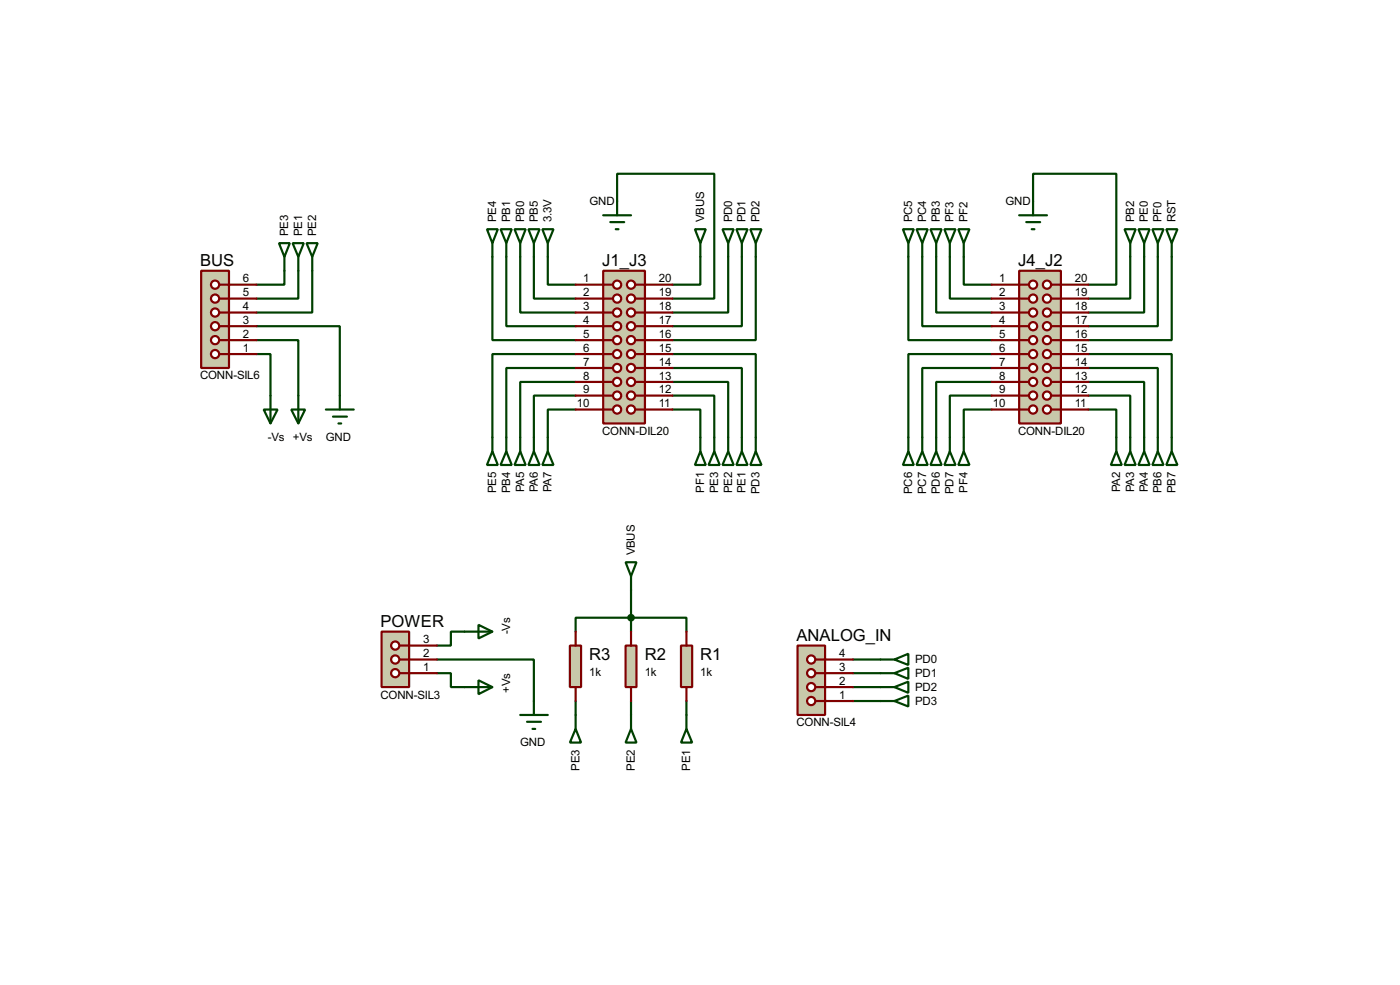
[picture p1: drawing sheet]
<svg xmlns="http://www.w3.org/2000/svg" width="256mm" height="180mm" viewBox="0 0 256 180" stroke-linecap="round" stroke-linejoin="round" font-family="sans-serif">
<g fill="none" stroke="#004000" stroke-width=".4">
<path d="M113.1 36.9v-5.1h17.8v22.9h-7.7M189.3 36.9v-5.1h15.2v20.3h-5.1M47 59.7h15.3v15.3M51.1 44.5h2l-1 2.5zM52.1 47v5.1h-5.1M53.6 44.5h2.1l-1 2.5zM54.7 47v7.7h-7.7M56.2 44.5h2l-1 2.5zM57.2 47v10.2h-10.2M90.2 47v15.3h15.3M92.8 47v12.7h12.7M95.3 47v10.2h10.2"/>
<path d="M97.8 47v7.7h7.7M100.4 47v5.1h5.1M128.3 47v5.1h-5.1M133.4 47v10.2h-10.2M135.9 47v12.7h-12.7M138.5 47v15.3h-15.3M166.4 47v15.3h15.3M169 47v12.7h12.7M171.5 47v10.2h10.2M174 47v7.7h7.7M176.6 47v5.1h5.1M207.1 47v7.7h-7.7"/>
<path d="M209.6 47v10.2h-10.2M212.1 47v12.7h-12.7M214.7 47v15.3h-15.3M47 64.8h2.6v12.7M47 62.3h7.7v15.2M48.3 75h2.6l-1.3 2.5zM53.4 75h2.5l-1.2 2.5zM59.7 75h5.1M61 76.3h2.6M62 77.5h.5M105.5 75h-5.1v5.1M105.5 72.4h-7.7v7.7"/>
<path d="M105.5 69.9h-10.2v10.2M105.5 67.4h-12.7v12.7M105.5 64.8h-15.3v15.3M123.2 64.8h15.3v15.3M123.2 72.4h7.7v7.7M123.2 75h5.1v5.1M123.2 69.9h10.2v10.2M123.2 67.4h12.7v12.7M181.7 75h-5.1v5.1M181.7 72.4h-7.7v7.7M181.7 69.9h-10.2v10.2M181.7 67.4h-12.7v12.7"/>
<path d="M181.7 64.8h-15.3v15.3M199.4 64.8h15.3v15.3M199.4 67.4h12.7v12.7M199.4 69.9h10.2v10.2M199.4 72.4h7.7v7.7M199.4 75h5.1v5.1M85.1 115.6h-2.5v2.6h-2.5M105.5 115.6v-2.5h20.3v2.5M115.6 108v7.6M80.1 123.2h2.5v2.6h2.5M80.1 120.7h17.7v7.6M105.5 128.3v2.6"/>
<path d="M115.6 128.3v2.6M125.8 128.3v2.6M156.3 120.7h5M156.3 123.2h5M156.3 125.8h5M156.3 128.3h5"/>
</g>
<path d="M36.9 49.6h5.1v17.8h-5.1z" fill="#c8c8aa" stroke="#800000" stroke-width=".4"/>
<path d="M40.2 64.8h1.8" fill="none" stroke="#800000" stroke-width=".4"/>
<circle cx="39.4" cy="64.8" r=".75" fill="#feffff" stroke="#800000" stroke-width=".4"/>
<path d="M40.2 62.3h1.8" fill="none" stroke="#800000" stroke-width=".4"/>
<circle cx="39.4" cy="62.3" r=".75" fill="#feffff" stroke="#800000" stroke-width=".4"/>
<path d="M40.2 59.7h1.8" fill="none" stroke="#800000" stroke-width=".4"/>
<circle cx="39.4" cy="59.7" r=".75" fill="#feffff" stroke="#800000" stroke-width=".4"/>
<path d="M40.2 57.2h1.8" fill="none" stroke="#800000" stroke-width=".4"/>
<circle cx="39.4" cy="57.2" r=".75" fill="#feffff" stroke="#800000" stroke-width=".4"/>
<path d="M40.2 54.7h1.8" fill="none" stroke="#800000" stroke-width=".4"/>
<circle cx="39.4" cy="54.7" r=".75" fill="#feffff" stroke="#800000" stroke-width=".4"/>
<path d="M40.2 52.1h1.8" fill="none" stroke="#800000" stroke-width=".4"/>
<circle cx="39.4" cy="52.1" r=".75" fill="#feffff" stroke="#800000" stroke-width=".4"/>
<path d="M42 59.7h5M42 57.2h5M42 54.7h5M42 52.1h5M42 64.8h5M42 62.3h5" fill="none" stroke="#800000" stroke-width=".4"/>
<path d="M110.5 49.6h7.7v27.9h-7.7z" fill="#c8c8aa" stroke="#800000" stroke-width=".4"/>
<path d="M110.5 52.1h1.8" fill="none" stroke="#800000" stroke-width=".4"/>
<circle cx="113" cy="52.1" r=".75" fill="#feffff" stroke="#800000" stroke-width=".4"/>
<path d="M110.5 54.7h1.8" fill="none" stroke="#800000" stroke-width=".4"/>
<circle cx="113" cy="54.7" r=".75" fill="#feffff" stroke="#800000" stroke-width=".4"/>
<path d="M110.5 57.2h1.8" fill="none" stroke="#800000" stroke-width=".4"/>
<circle cx="113" cy="57.2" r=".75" fill="#feffff" stroke="#800000" stroke-width=".4"/>
<path d="M110.5 59.7h1.8" fill="none" stroke="#800000" stroke-width=".4"/>
<circle cx="113" cy="59.7" r=".75" fill="#feffff" stroke="#800000" stroke-width=".4"/>
<path d="M116.4 52.1h1.8" fill="none" stroke="#800000" stroke-width=".4"/>
<circle cx="115.6" cy="52.1" r=".75" fill="#feffff" stroke="#800000" stroke-width=".4"/>
<path d="M116.4 54.7h1.8" fill="none" stroke="#800000" stroke-width=".4"/>
<circle cx="115.6" cy="54.7" r=".75" fill="#feffff" stroke="#800000" stroke-width=".4"/>
<path d="M116.4 57.2h1.8" fill="none" stroke="#800000" stroke-width=".4"/>
<circle cx="115.6" cy="57.2" r=".75" fill="#feffff" stroke="#800000" stroke-width=".4"/>
<path d="M116.4 59.7h1.8" fill="none" stroke="#800000" stroke-width=".4"/>
<circle cx="115.6" cy="59.7" r=".75" fill="#feffff" stroke="#800000" stroke-width=".4"/>
<path d="M110.5 62.3h1.8" fill="none" stroke="#800000" stroke-width=".4"/>
<circle cx="113" cy="62.3" r=".75" fill="#feffff" stroke="#800000" stroke-width=".4"/>
<path d="M116.4 62.3h1.8" fill="none" stroke="#800000" stroke-width=".4"/>
<circle cx="115.6" cy="62.3" r=".75" fill="#feffff" stroke="#800000" stroke-width=".4"/>
<path d="M110.5 64.8h1.8" fill="none" stroke="#800000" stroke-width=".4"/>
<circle cx="113" cy="64.8" r=".75" fill="#feffff" stroke="#800000" stroke-width=".4"/>
<path d="M116.4 64.8h1.8" fill="none" stroke="#800000" stroke-width=".4"/>
<circle cx="115.6" cy="64.8" r=".75" fill="#feffff" stroke="#800000" stroke-width=".4"/>
<path d="M110.5 67.4h1.8" fill="none" stroke="#800000" stroke-width=".4"/>
<circle cx="113" cy="67.4" r=".75" fill="#feffff" stroke="#800000" stroke-width=".4"/>
<path d="M116.4 67.4h1.8" fill="none" stroke="#800000" stroke-width=".4"/>
<circle cx="115.6" cy="67.4" r=".75" fill="#feffff" stroke="#800000" stroke-width=".4"/>
<path d="M110.5 69.9h1.8" fill="none" stroke="#800000" stroke-width=".4"/>
<circle cx="113" cy="69.9" r=".75" fill="#feffff" stroke="#800000" stroke-width=".4"/>
<path d="M116.4 69.9h1.8" fill="none" stroke="#800000" stroke-width=".4"/>
<circle cx="115.6" cy="69.9" r=".75" fill="#feffff" stroke="#800000" stroke-width=".4"/>
<path d="M110.5 72.4h1.8" fill="none" stroke="#800000" stroke-width=".4"/>
<circle cx="113" cy="72.4" r=".75" fill="#feffff" stroke="#800000" stroke-width=".4"/>
<path d="M116.4 72.4h1.8" fill="none" stroke="#800000" stroke-width=".4"/>
<circle cx="115.6" cy="72.4" r=".75" fill="#feffff" stroke="#800000" stroke-width=".4"/>
<path d="M110.5 75h1.8" fill="none" stroke="#800000" stroke-width=".4"/>
<circle cx="113" cy="75" r=".75" fill="#feffff" stroke="#800000" stroke-width=".4"/>
<path d="M116.4 75h1.8" fill="none" stroke="#800000" stroke-width=".4"/>
<circle cx="115.6" cy="75" r=".75" fill="#feffff" stroke="#800000" stroke-width=".4"/>
<g fill="none" stroke="#800000" stroke-width=".4">
<path d="M105.5 52.1h5M105.5 54.7h5M105.5 57.2h5M105.5 59.7h5M118.2 52.1h5M118.2 54.7h5M118.2 57.2h5M118.2 59.7h5M105.5 62.3h5M105.5 64.8h5M105.5 67.4h5M105.5 69.9h5"/>
<path d="M105.5 72.4h5M105.5 75h5M118.2 62.3h5M118.2 64.8h5M118.2 67.4h5M118.2 69.9h5M118.2 72.4h5M118.2 75h5"/>
</g>
<path d="M186.7 49.6h7.7v27.9h-7.7z" fill="#c8c8aa" stroke="#800000" stroke-width=".4"/>
<path d="M186.7 52.1h1.8" fill="none" stroke="#800000" stroke-width=".4"/>
<circle cx="189.2" cy="52.1" r=".75" fill="#feffff" stroke="#800000" stroke-width=".4"/>
<path d="M186.7 54.7h1.8" fill="none" stroke="#800000" stroke-width=".4"/>
<circle cx="189.2" cy="54.7" r=".75" fill="#feffff" stroke="#800000" stroke-width=".4"/>
<path d="M186.7 57.2h1.8" fill="none" stroke="#800000" stroke-width=".4"/>
<circle cx="189.2" cy="57.2" r=".75" fill="#feffff" stroke="#800000" stroke-width=".4"/>
<path d="M186.7 59.7h1.8" fill="none" stroke="#800000" stroke-width=".4"/>
<circle cx="189.2" cy="59.7" r=".75" fill="#feffff" stroke="#800000" stroke-width=".4"/>
<path d="M192.6 52.1h1.8" fill="none" stroke="#800000" stroke-width=".4"/>
<circle cx="191.8" cy="52.1" r=".75" fill="#feffff" stroke="#800000" stroke-width=".4"/>
<path d="M192.6 54.7h1.8" fill="none" stroke="#800000" stroke-width=".4"/>
<circle cx="191.8" cy="54.7" r=".75" fill="#feffff" stroke="#800000" stroke-width=".4"/>
<path d="M192.6 57.2h1.8" fill="none" stroke="#800000" stroke-width=".4"/>
<circle cx="191.8" cy="57.2" r=".75" fill="#feffff" stroke="#800000" stroke-width=".4"/>
<path d="M192.6 59.7h1.8" fill="none" stroke="#800000" stroke-width=".4"/>
<circle cx="191.8" cy="59.7" r=".75" fill="#feffff" stroke="#800000" stroke-width=".4"/>
<path d="M186.7 62.3h1.8" fill="none" stroke="#800000" stroke-width=".4"/>
<circle cx="189.2" cy="62.3" r=".75" fill="#feffff" stroke="#800000" stroke-width=".4"/>
<path d="M192.6 62.3h1.8" fill="none" stroke="#800000" stroke-width=".4"/>
<circle cx="191.8" cy="62.3" r=".75" fill="#feffff" stroke="#800000" stroke-width=".4"/>
<path d="M186.7 64.8h1.8" fill="none" stroke="#800000" stroke-width=".4"/>
<circle cx="189.2" cy="64.8" r=".75" fill="#feffff" stroke="#800000" stroke-width=".4"/>
<path d="M192.6 64.8h1.8" fill="none" stroke="#800000" stroke-width=".4"/>
<circle cx="191.8" cy="64.8" r=".75" fill="#feffff" stroke="#800000" stroke-width=".4"/>
<path d="M186.7 67.4h1.8" fill="none" stroke="#800000" stroke-width=".4"/>
<circle cx="189.2" cy="67.4" r=".75" fill="#feffff" stroke="#800000" stroke-width=".4"/>
<path d="M192.6 67.4h1.8" fill="none" stroke="#800000" stroke-width=".4"/>
<circle cx="191.8" cy="67.4" r=".75" fill="#feffff" stroke="#800000" stroke-width=".4"/>
<path d="M186.7 69.9h1.8" fill="none" stroke="#800000" stroke-width=".4"/>
<circle cx="189.2" cy="69.9" r=".75" fill="#feffff" stroke="#800000" stroke-width=".4"/>
<path d="M192.6 69.9h1.8" fill="none" stroke="#800000" stroke-width=".4"/>
<circle cx="191.8" cy="69.9" r=".75" fill="#feffff" stroke="#800000" stroke-width=".4"/>
<path d="M186.7 72.4h1.8" fill="none" stroke="#800000" stroke-width=".4"/>
<circle cx="189.2" cy="72.4" r=".75" fill="#feffff" stroke="#800000" stroke-width=".4"/>
<path d="M192.6 72.4h1.8" fill="none" stroke="#800000" stroke-width=".4"/>
<circle cx="191.8" cy="72.4" r=".75" fill="#feffff" stroke="#800000" stroke-width=".4"/>
<path d="M186.7 75h1.8" fill="none" stroke="#800000" stroke-width=".4"/>
<circle cx="189.2" cy="75" r=".75" fill="#feffff" stroke="#800000" stroke-width=".4"/>
<path d="M192.6 75h1.8" fill="none" stroke="#800000" stroke-width=".4"/>
<circle cx="191.8" cy="75" r=".75" fill="#feffff" stroke="#800000" stroke-width=".4"/>
<g fill="none" stroke="#800000" stroke-width=".4">
<path d="M181.7 52.1h5M181.7 54.7h5M181.7 57.2h5M181.7 59.7h5M194.4 52.1h5M194.4 54.7h5M194.4 57.2h5M194.4 59.7h5M181.7 62.3h5M181.7 64.8h5M181.7 67.4h5M181.7 69.9h5"/>
<path d="M181.7 72.4h5M181.7 75h5M194.4 62.3h5M194.4 64.8h5M194.4 67.4h5M194.4 69.9h5M194.4 72.4h5M194.4 75h5"/>
</g>
<g fill="none" stroke="#004000" stroke-width=".4">
<path d="M110.5 39.4h5.1M113.1 36.9v2.5M186.7 39.4h5.1M189.3 36.9v2.5M89.2 42h2l-1 2.5zM90.2 44.5v2.5M91.7 42h2.1l-1 2.5zM92.8 44.5v2.5M94.3 42h2l-1 2.5zM95.3 44.5v2.5M96.8 42h2.1l-1.1 2.5zM97.8 44.5v2.5"/>
<path d="M99.4 42h2l-1 2.5zM100.4 44.5v2.5M111.8 40.7h2.6M112.8 42h.5M132.4 42h2l-1 2.5zM133.4 44.5v2.5M134.9 42h2.1l-1.1 2.5zM135.9 44.5v2.5M137.5 42h2l-1 2.5zM138.5 44.5v2.5M165.4 42h2l-1 2.5zM166.4 44.5v2.5"/>
<path d="M167.9 42h2.1l-1 2.5zM169 44.5v2.5M170.5 42h2l-1 2.5zM171.5 44.5v2.5M173 42h2.1l-1.1 2.5zM174 44.5v2.5M175.6 42h2l-1 2.5zM176.6 44.5v2.5M188 40.7h2.6M189 42h.5M206 42h2.1l-1 2.5zM207.1 44.5v2.5"/>
<path d="M208.6 42h2l-1 2.5zM209.6 44.5v2.5M211.1 42h2.1l-1.1 2.5zM212.1 44.5v2.5M213.7 42h2l-1 2.5zM214.7 44.5v2.5M90.2 82.6l1 2.5h-2zM90.2 80.1v2.5M92.8 82.6l1 2.5h-2.1zM92.8 80.1v2.5M95.3 82.6l1 2.5h-2zM95.3 80.1v2.5"/>
<path d="M97.8 82.6l1.1 2.5h-2.1zM97.8 80.1v2.5M100.4 82.6l1 2.5h-2zM100.4 80.1v2.5M128.3 82.6l1 2.5h-2zM128.3 80.1v2.5M130.9 82.6l1 2.5h-2.1zM130.9 80.1v2.5M138.5 82.6l1 2.5h-2zM138.5 80.1v2.5M166.4 82.6l1 2.5h-2zM166.4 80.1v2.5"/>
<path d="M169 82.6l1 2.5h-2.1zM169 80.1v2.5M171.5 82.6l1 2.5h-2zM171.5 80.1v2.5M174 82.6l1.1 2.5h-2.1zM174 80.1v2.5M176.6 82.6l1 2.5h-2zM176.6 80.1v2.5M204.5 82.6l1 2.5h-2zM204.5 80.1v2.5M207.1 82.6l1 2.5h-2.1zM207.1 80.1v2.5"/>
<path d="M209.6 82.6l1 2.5h-2zM209.6 80.1v2.5M212.1 82.6l1.1 2.5h-2.1zM212.1 80.1v2.5M214.7 82.6l1 2.5h-2zM214.7 80.1v2.5"/>
</g>
<path d="M124.8 118.2h2v7.6h-2z" fill="#c8c8aa" stroke="#800000" stroke-width=".4"/>
<path d="M125.8 115.6v2.6M125.8 125.8v2.5" fill="none" stroke="#800000" stroke-width=".4"/>
<path d="M114.6 118.2h2v7.6h-2z" fill="#c8c8aa" stroke="#800000" stroke-width=".4"/>
<path d="M115.6 115.6v2.6M115.6 125.8v2.5" fill="none" stroke="#800000" stroke-width=".4"/>
<path d="M127.3 42h2l-1 2.5zM128.3 44.5v2.5M133.4 82.6l1 2.5h-2zM133.4 80.1v2.5M135.9 82.6l1.1 2.5h-2.1zM135.9 80.1v2.5M114.6 102.9h2l-1 2.6zM115.6 105.5v2.5M115.6 133.4l1 2.5h-2zM115.6 130.9v2.5M125.8 133.4l1 2.5h-2zM125.8 130.9v2.5" fill="none" stroke="#004000" stroke-width=".4"/>
<path d="M69.9 115.6h5.1v10.2h-5.1z" fill="#c8c8aa" stroke="#800000" stroke-width=".4"/>
<path d="M73.2 123.2h1.8" fill="none" stroke="#800000" stroke-width=".4"/>
<circle cx="72.4" cy="123.2" r=".75" fill="#feffff" stroke="#800000" stroke-width=".4"/>
<path d="M73.2 120.7h1.8" fill="none" stroke="#800000" stroke-width=".4"/>
<circle cx="72.4" cy="120.7" r=".75" fill="#feffff" stroke="#800000" stroke-width=".4"/>
<path d="M73.2 118.2h1.8" fill="none" stroke="#800000" stroke-width=".4"/>
<circle cx="72.4" cy="118.2" r=".75" fill="#feffff" stroke="#800000" stroke-width=".4"/>
<path d="M75 118.2h5.1M75 123.2h5.1M75 120.7h5.1" fill="none" stroke="#800000" stroke-width=".4"/>
<path d="M85.1 115.6h5.1M87.7 114.4l2.5 1.2-2.5 1.3zM85.1 125.8h5.1M87.7 124.5l2.5 1.3-2.5 1.3zM95.3 130.9h5.1M96.6 132.1h2.5M97.6 133.4h.5M97.8 128.3v2.6" fill="none" stroke="#004000" stroke-width=".4"/>
<path d="M146.1 118.2h5.1v12.7h-5.1z" fill="#c8c8aa" stroke="#800000" stroke-width=".4"/>
<path d="M149.4 128.3h1.8" fill="none" stroke="#800000" stroke-width=".4"/>
<circle cx="148.6" cy="128.3" r=".75" fill="#feffff" stroke="#800000" stroke-width=".4"/>
<path d="M149.4 125.8h1.8" fill="none" stroke="#800000" stroke-width=".4"/>
<circle cx="148.6" cy="125.8" r=".75" fill="#feffff" stroke="#800000" stroke-width=".4"/>
<path d="M149.4 123.2h1.8" fill="none" stroke="#800000" stroke-width=".4"/>
<circle cx="148.6" cy="123.2" r=".75" fill="#feffff" stroke="#800000" stroke-width=".4"/>
<path d="M149.4 120.7h1.8" fill="none" stroke="#800000" stroke-width=".4"/>
<circle cx="148.6" cy="120.7" r=".75" fill="#feffff" stroke="#800000" stroke-width=".4"/>
<path d="M151.2 128.3h5.1M151.2 125.8h5.1M151.2 123.2h5.1M151.2 120.7h5.1" fill="none" stroke="#800000" stroke-width=".4"/>
<path d="M161.3 120.7h2.6M161.3 123.2h2.6M161.3 125.8h2.6M161.3 128.3h2.6M163.9 120.7l2.5-1v2zM163.9 123.2l2.5-1v2.1zM163.9 125.8l2.5-1v2zM163.9 128.3l2.5-1v2z" fill="none" stroke="#004000" stroke-width=".4"/>
<path d="M104.4 118.2h2.1v7.6h-2.1z" fill="#c8c8aa" stroke="#800000" stroke-width=".4"/>
<path d="M105.5 115.6v2.6M105.5 125.8v2.5" fill="none" stroke="#800000" stroke-width=".4"/>
<circle cx="115.6" cy="113.1" r=".5" fill="#004000" stroke="#004000" stroke-width=".4"/>
<path d="M105.5 133.4l1 2.5h-2.1zM105.5 130.9v2.5" fill="none" stroke="#004000" stroke-width=".4"/>
<g font-size="3.4">
<text x="36.7" y="48.7">BUS</text>
<text x="110.3" y="48.7">J1_J3</text>
<text x="186.5" y="48.7">J4_J2</text>
<text x="69.7" y="114.8">POWER</text>
<text x="145.9" y="117.4">ANALOG_IN</text>
<text x="107.9" y="120.7">R3</text>
<text x="118.1" y="120.7">R2</text>
<text x="128.3" y="120.7">R1</text>
</g>
<g font-size="2.4">
<text x="90.9" y="40.6" transform="rotate(-90 90.9 40.6)">PE4</text>
<text x="93.5" y="40.7" transform="rotate(-90 93.5 40.7)">PB1</text>
<text x="96" y="40.6" transform="rotate(-90 96 40.6)">PB0</text>
<text x="98.5" y="40.7" transform="rotate(-90 98.5 40.7)">PB5</text>
<text x="101.1" y="40.7" transform="rotate(-90 101.1 40.7)">3.3V</text>
<text x="108" y="37.6">GND</text>
<text x="129" y="40.7" transform="rotate(-90 129 40.7)">VBUS</text>
<text x="134.1" y="40.7" transform="rotate(-90 134.1 40.7)">PD0</text>
<text x="136.6" y="40.7" transform="rotate(-90 136.6 40.7)">PD1</text>
<text x="139.2" y="40.6" transform="rotate(-90 139.2 40.6)">PD2</text>
<text x="167.1" y="40.6" transform="rotate(-90 167.1 40.6)">PC5</text>
<text x="169.7" y="40.7" transform="rotate(-90 169.7 40.7)">PC4</text>
<text x="172.2" y="40.7" transform="rotate(-90 172.2 40.7)">PB3</text>
<text x="174.7" y="40.7" transform="rotate(-90 174.7 40.7)">PF3</text>
<text x="177.3" y="40.6" transform="rotate(-90 177.3 40.6)">PF2</text>
<text x="184.2" y="37.6">GND</text>
<text x="207.8" y="40.7" transform="rotate(-90 207.8 40.7)">PB2</text>
<text x="210.3" y="40.6" transform="rotate(-90 210.3 40.6)">PE0</text>
<text x="212.8" y="40.6" transform="rotate(-90 212.8 40.6)">PF0</text>
<text x="215.4" y="40.6" transform="rotate(-90 215.4 40.6)">RST</text>
<text x="52.8" y="43.2" transform="rotate(-90 52.8 43.2)">PE3</text>
<text x="55.4" y="43.2" transform="rotate(-90 55.4 43.2)">PE1</text>
<text x="57.9" y="43.2" transform="rotate(-90 57.9 43.2)">PE2</text>
<text x="44.5" y="51.7">6</text>
<text x="106.9" y="51.7">1</text>
<text x="120.7" y="51.7">20</text>
<text x="183.1" y="51.7">1</text>
<text x="196.9" y="51.7">20</text>
<text x="44.5" y="59.3">3</text>
<text x="44.5" y="56.8">4</text>
<text x="44.5" y="54.3">5</text>
<text x="106.9" y="54.3">2</text>
<text x="106.9" y="56.8">3</text>
<text x="106.9" y="59.3">4</text>
<text x="120.7" y="54.3">19</text>
<text x="120.7" y="56.8">18</text>
<text x="120.7" y="59.3">17</text>
<text x="183.1" y="54.3">2</text>
<text x="183.1" y="56.8">3</text>
<text x="183.1" y="59.3">4</text>
<text x="196.9" y="54.3">19</text>
<text x="196.9" y="56.8">18</text>
<text x="196.9" y="59.3">17</text>
<text x="44.5" y="64.4">1</text>
<text x="44.5" y="61.9">2</text>
<text x="106.9" y="61.9">5</text>
<text x="106.9" y="64.4">6</text>
<text x="120.7" y="61.9">16</text>
<text x="120.7" y="64.4">15</text>
<text x="183.1" y="61.9">5</text>
<text x="183.1" y="64.4">6</text>
<text x="196.9" y="61.9">16</text>
<text x="196.9" y="64.4">15</text>
<text x="36.7" y="69.5">CONN-SIL6</text>
<text x="106.9" y="67">7</text>
<text x="106.9" y="69.5">8</text>
<text x="106.9" y="72">9</text>
<text x="120.7" y="67">14</text>
<text x="120.7" y="69.5">13</text>
<text x="120.7" y="72">12</text>
<text x="183.1" y="67">7</text>
<text x="183.1" y="69.5">8</text>
<text x="183.1" y="72">9</text>
<text x="196.9" y="67">14</text>
<text x="196.9" y="69.5">13</text>
<text x="196.9" y="72">12</text>
<text x="105.7" y="74.6">10</text>
<text x="120.7" y="74.6">11</text>
<text x="181.9" y="74.6">10</text>
<text x="196.9" y="74.6">11</text>
<text x="49.1" y="80.8">-Vs +Vs</text>
<text x="59.7" y="80.8">GND</text>
<text x="110.3" y="79.6">CONN-DIL20</text>
<text x="186.5" y="79.6">CONN-DIL20</text>
<text x="90.9" y="90.3" transform="rotate(-90 90.9 90.3)">PE5</text>
<text x="93.5" y="90.3" transform="rotate(-90 93.5 90.3)">PB4</text>
<text x="96" y="90.1" transform="rotate(-90 96 90.1)">PA5</text>
<text x="98.5" y="90.1" transform="rotate(-90 98.5 90.1)">PA6</text>
<text x="101.1" y="90.1" transform="rotate(-90 101.1 90.1)">PA7</text>
<text x="129" y="90.2" transform="rotate(-90 129 90.2)">PF1</text>
<text x="131.6" y="90.3" transform="rotate(-90 131.6 90.3)">PE3</text>
<text x="134.1" y="90.2" transform="rotate(-90 134.1 90.2)">PE2</text>
<text x="136.6" y="90.3" transform="rotate(-90 136.6 90.3)">PE1</text>
<text x="139.2" y="90.4" transform="rotate(-90 139.2 90.4)">PD3</text>
<text x="167.1" y="90.4" transform="rotate(-90 167.1 90.4)">PC6</text>
<text x="169.7" y="90.4" transform="rotate(-90 169.7 90.4)">PC7</text>
<text x="172.2" y="90.4" transform="rotate(-90 172.2 90.4)">PD6</text>
<text x="174.7" y="90.4" transform="rotate(-90 174.7 90.4)">PD7</text>
<text x="177.3" y="90.2" transform="rotate(-90 177.3 90.2)">PF4</text>
<text x="205.2" y="90.1" transform="rotate(-90 205.2 90.1)">PA2</text>
<text x="207.8" y="90.1" transform="rotate(-90 207.8 90.1)">PA3</text>
<text x="210.3" y="90.1" transform="rotate(-90 210.3 90.1)">PA4</text>
<text x="212.8" y="90.3" transform="rotate(-90 212.8 90.3)">PB6</text>
<text x="215.4" y="90.3" transform="rotate(-90 215.4 90.3)">PB7</text>
<text x="116.3" y="101.6" transform="rotate(-90 116.3 101.6)">VBUS</text>
<text x="77.5" y="117.8">3</text>
<text x="93.5" y="116.1" transform="rotate(-90 93.5 116.1)">-Vs</text>
<text x="77.5" y="122.8">1</text>
<text x="77.5" y="120.3">2</text>
<text x="107.9" y="123.7">1k</text>
<text x="118.1" y="123.7">1k</text>
<text x="128.3" y="123.7">1k</text>
<text x="153.7" y="125.4">2</text>
<text x="153.7" y="122.8">3</text>
<text x="153.7" y="120.3">4</text>
<text x="167.7" y="121.4">PD0</text>
<text x="167.7" y="123.9">PD1</text>
<text x="69.7" y="127.9">CONN-SIL3</text>
<text x="93.5" y="126.8" transform="rotate(-90 93.5 126.8)">+Vs</text>
<text x="153.7" y="127.9">1</text>
<text x="167.7" y="126.5">PD2</text>
<text x="167.7" y="129">PD3</text>
<text x="95.3" y="136.6">GND</text>
<text x="145.9" y="133">CONN-SIL4</text>
<text x="106.2" y="141.1" transform="rotate(-90 106.2 141.1)">PE3</text>
<text x="116.3" y="141.1" transform="rotate(-90 116.3 141.1)">PE2</text>
<text x="126.5" y="141.1" transform="rotate(-90 126.5 141.1)">PE1</text>
</g>
</svg>
